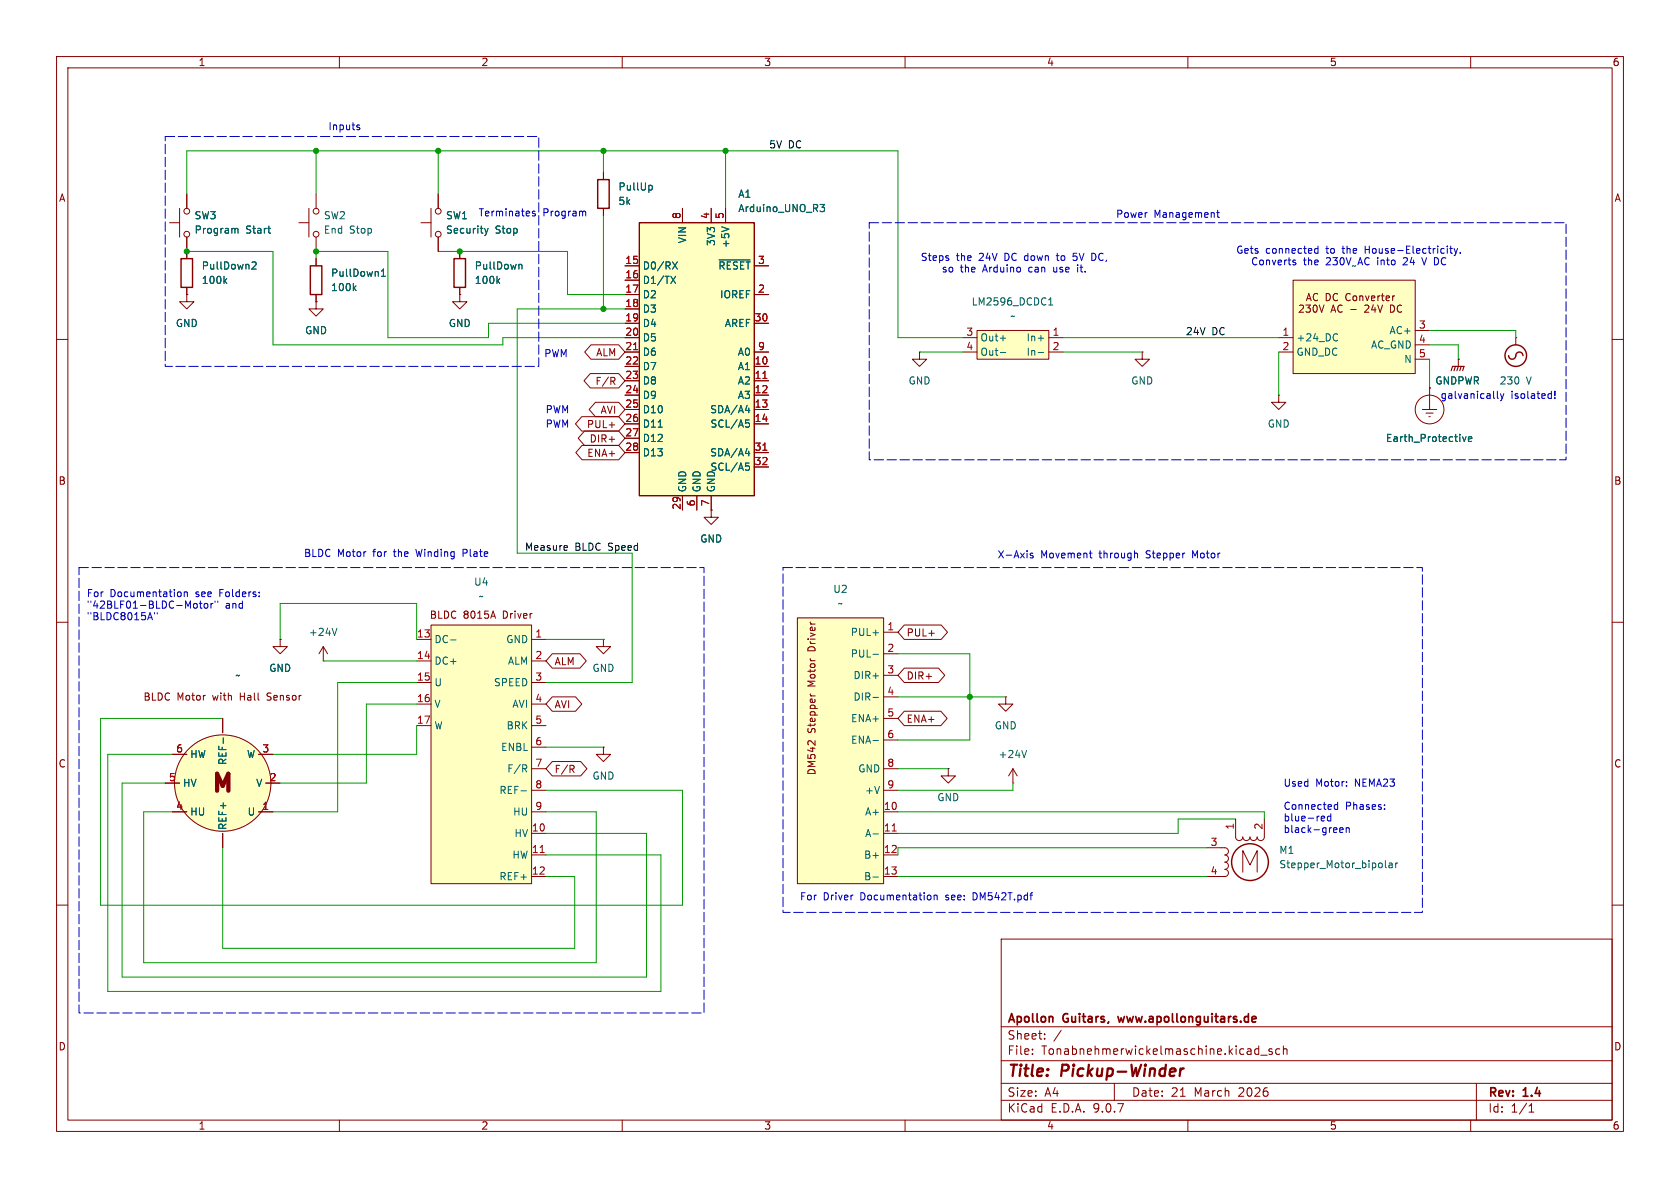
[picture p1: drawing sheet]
<svg xmlns="http://www.w3.org/2000/svg" width="297mm" height="210mm" viewBox="0 0 297 210" stroke-linecap="round" stroke-linejoin="round" font-family="sans-serif">
<g fill="none" stroke="#840000" stroke-width=".18">
<path d="M10 10h277v190h-277zM12 12h273v186h-273zM60 10v2M110 10v2M160 10v2M210 10v2M260 10v2M52.8 39.4h1.8M54.6 36.8v5.1M55.9 34.3v2.5M106.7 30.5v1.3M106.7 36.8v1.3"/>
<path d="M33 52.1v1.2h1.3l-1.3 1.3-1.3-1.3h1.3M33 52.1h.1M55.9 53.3v1.3h1.2l-1.2 1.3-1.3-1.3h1.3M55.9 53.3h.1M55.9 41.9v2.6M55.9 45.7v1.3M55.9 52.1v1.2M268 59.7h.1M268 59.7v1.3M10 60h2M162.6 62.2v1.3h1.2l-1.2 1.3-1.3-1.3h1.3M162.6 62.2h.1"/>
<path d="M257.8 63.5h.1M257.8 63.5v1.3M285 60h2M125.7 90.2v1.2h1.3l-1.3 1.3-1.2-1.3h1.2M125.7 90.2h.1M10 110h2M285 110h2M106.7 132.1v1.3h1.2l-1.2 1.2-1.3-1.2h1.3M106.7 132.1h.1M177.8 123.2v1.3h1.3l-1.3 1.2-1.3-1.2h1.3M177.8 123.2h.1M10 160h2"/>
<path d="M177 166h108v32h-108zM285 160h2M60 198v2M110 198v2M160 198v2M177 194.5h108M177 191.5h108M177 187.5h108M177 181.5h108M182.5 186.3v.1M182.5 185.5v.1M184.7 183.6v.1"/>
<path d="M184.7 182.8v.1M187.6 182.1l-1.3 2M197 191.5v3M210 198v2M222.1 185.4l.4 .1M222.5 184.9v1.5M222.5 186.3l-.4 .1M222.9 186.5h1.1M224.9 185.5l-.4-.1-.2 .2 .1 .2 .5 .2v.3h-.6M226.2 185.5l-.4-.1-.3 .3v.4l.2 .2h.5M226.9 185.5l.2-.1 .4 .1v.9M226.9 184.9v1.5"/>
<path d="M260 198v2M261 191.5v6.5M270.3 196.6h.9M270.3 195.5l.4-.4v1.5"/>
<circle cx="55.9" cy="37.3" r=".51"/>
<circle cx="55.9" cy="41.4" r=".51"/>
</g>
<path d="M208.7 188.9l-.2 1.3M209.3 188.9l-.4 .1-.2 .3" fill="none" stroke="#840000" stroke-width=".4"/>
<path d="M197.6 179.7l.3 1M221.8 179.7l.3 .3-.8 .2M222 180.6l-.2 .1" fill="none" stroke="#840000" stroke-width=".3"/>
<g fill="none" stroke="#840000" stroke-width=".25">
<path d="M105.7 31.8h2v5h-2zM54.9 47h2v5.1h-2zM266.7 62.9a.68 .68 0 0 0 .8 .6 .68 .68 0 0 0 .5-.9 .64 .64 0 0 1 .7-.4 .64 .64 0 0 1 .5 .7"/>
<circle cx="268" cy="62.9" r="1.9"/>
</g>
<path d="M114.8 32.8h.4l.1 .2v.5l-.5 .1M62.6 50.9l.3 .5M62.9 50.5l-.4 .5M67.4 48.8h.7M67.4 47.9l.4-.3v1.2" fill="none" stroke="#006464" stroke-width=".18"/>
<path d="M256.5 65.5l.3-.7h2l-.2 .7M257.3 64.8l-.3 .7M257.8 64.8l-.2 .7M258.3 64.8l-.2 .7" fill="none" stroke="#840000" stroke-width=".2"/>
<path d="M228.6 49.5h21.6v16.5h-21.6z" fill="#ffffc2"/>
<g fill="none" stroke="#840000" stroke-width=".18">
<path d="M226.1 59.7h2.5M228.6 49.5h21.6v16.5h-21.6zM229.7 54l.5-.1 .2 .4-.7 .9h.7M230.9 53.9h.8l-.5 .5 .4 .1v.6l-.2 .1-.5-.1M231 53.2l.4-1.3 .4 1.3M231.1 52.8h.6M232.3 54l.1-.1a.68 .68 0 0 1 .5 .7 .68 .68 0 0 1-.5 .6 .84 .84 0 0 1-.1-1.2zM233 52a.6 .6 0 0 0-.9 .4 .6 .6 0 0 0 .6 .8l.3-.2M233.2 53.9l.4 1.3 .5-1.3M234.5 51.9a.64 .64 0 0 1 .7 .6 .64 .64 0 0 1-.7 .7zM235.3 55.2l.4-1.3 .4 1.3M235.4 54.8h.6"/>
<path d="M236.5 52a.6 .6 0 0 0-.9 .4 .6 .6 0 0 0 .6 .8l.3-.2M237.3 54a.6 .6 0 0 0-.9 .5 .6 .6 0 0 0 .6 .7l.3-.1M238.7 52a.6 .6 0 0 0-.8 .4 .6 .6 0 0 0 .6 .8l.2-.2M238.8 54.7h1M239.2 52.4l.2-.1 .4 .1v.5l-.1 .2-.3 .1-.2-.2zM240.4 52.4l.2-.1 .3 .1v.8M240.4 52.3v.9M241.3 54l.5-.1 .2 .4-.8 .9h.8M241.4 52.3l.3 .9 .3-.9M242.4 52.7l.7-.1-.1-.2-.4-.1-.2 .2 .1 .6h.5M242.8 53.9l-.3 .9h.8M243.1 54.3v.9"/>
<path d="M243.6 53.9l.4 1.3 .4-1.3M243.6 52.3v.9M244 52.3l-.4 .2M244.2 52.3h.5M244.4 51.9v1.1M245.7 52.6l-.2-.3-.4 .1-.1 .6M245.8 53.9v1.3l.6-.2M246.2 52.3v.9M246.6 52.3l-.4 .2M247.1 55l.3 .2 .4-.1M250.2 58.4h2.5M201.9 62.2v1.3h1.3l-1.3 1.3-1.2-1.3h1.2"/>
<path d="M201.9 62.2h.1M226.1 62.2h2.5M250.2 61h2.5M250.2 63.5h2.5M213.4 149.9h3.1a.64 .64 0 0 1 .7 .6 .64 .64 0 0 1-.7 .6M216.5 151.1a.64 .64 0 0 1 .7 .7 .64 .64 0 0 1-.7 .6 .63 .63 0 0 1 .7 .6 .63 .63 0 0 1-.7 .7 .63 .63 0 0 1 .7 .6 .63 .63 0 0 1-.7 .6h-3.1M218.4 144.8v3.2a.64 .64 0 0 0 .7 .6 .64 .64 0 0 0 .6-.6 .64 .64 0 0 0 .6 .6 .64 .64 0 0 0 .7-.6 .64 .64 0 0 0 .6 .6 .64 .64 0 0 0 .6-.6 .64 .64 0 0 0 .7 .6 .64 .64 0 0 0 .6-.6v-3.2M219.7 154.2v-3.8l1.3 2.5 1.2-2.5v3.8"/>
</g>
<path d="M236.1 59l.4 .1M236.5 60.1l-.4 .2M244.9 152.1v1.1l.2 .2M245.6 152.6h.5v.8M246.1 152.9h-.4l-.2 .2 .2 .3 .4-.1M246.7 152.6v.8M247.1 152.6l-.4 .2" fill="none" stroke="#006464" stroke-width=".18"/>
<circle cx="221" cy="152.4" r="3.3" fill="none" stroke="#840000" stroke-width=".25"/>
<path d="M141 109.2h15.2v47h-15.2z" fill="#ffffc2"/>
<g fill="none" stroke="#840000" stroke-width=".18">
<path d="M141 109.2h15.2v47h-15.2zM156.2 111.8h2.5M156.2 115.6h2.5M156.2 119.4h2.5M143.2 122.7l.1 .2M156.2 123.2h2.5M156.2 127h2.5M156.2 130.8h2.5M156.2 135.9h2.5M156.2 139.7h2.5M156.2 143.5h2.5M156.2 147.3h2.5"/>
<path d="M156.2 151.1h2.5M156.2 154.9h2.5"/>
</g>
<path d="M154.3 115.7h1M154.3 123.3h1M154.3 130.9h1M154.3 147.4h1M154.3 155h1" fill="none" stroke="#006464" stroke-width=".18"/>
<path d="M157.7 146.9h.7" fill="none" stroke="#a90000" stroke-width=".18"/>
<path d="M172.7 58.4h12.7v5.1h-12.7z" fill="#ffffc2"/>
<g fill="none" stroke="#840000" stroke-width=".18">
<path d="M30 39.4h1.7M31.7 36.8v5.1M33 34.3v2.5M74.4 39.4h1.8M76.2 36.8v5.1M77.5 34.3v2.5M33 41.9v3.8M33 50.8v1.3M77.5 41.9v2.6M81.3 52.1v1.2h1.2l-1.2 1.3-1.3-1.3h1.3M81.3 52.1h.1M81.3 44.5v1.2"/>
<path d="M81.3 50.8v1.3M170.2 59.7h2.5M172.7 58.4h12.7v5.1h-12.7zM185.4 59.7h2.6M170.2 62.2h2.5M185.4 62.2h2.6M226.1 69.9v1.2h1.2l-1.2 1.3-1.3-1.3h1.3M226.1 69.9h.1M29.2 138.4h2.5M30.5 133.4h2.5M39.4 127v2.5M45.7 133.4h2.6"/>
<path d="M47 138.4h2.5M167.6 135.9v1.3h1.3l-1.3 1.2-1.2-1.2h1.2M167.6 135.9h.1M179.1 138.4h.1M179.1 135.9l-.8 1.3M179.1 135.9l.7 1.3M179.1 135.9v2.5M30.5 143.5h2.5M39.4 147.3v2.6M45.7 143.5h2.6"/>
<circle cx="33" cy="37.3" r=".51"/>
<circle cx="77.5" cy="37.3" r=".51"/>
<circle cx="33" cy="41.4" r=".51"/>
<circle cx="77.5" cy="41.4" r=".51"/>
<circle cx="39.4" cy="138.4" r="8.5"/>
</g>
<g fill="none" stroke="#006464" stroke-width=".18">
<path d="M39.7 49.6l.4 .5M40.1 49.3l-.5 .4M41.5 40.6l.2-.2h.3l.1 .8M44.6 46.4l.4-.1 .3 .4-.8 .9h.8M47.3 40.4h.5M47.7 41.2h.1M85.7 40.4l.3 .8M86 41.2l-.3 .4M86.3 40.4l-.3 .8M88 49.6l.3 .5M88.3 49.3l-.4 .4M91.8 46.8h.4l.1 .8"/>
<path d="M176.8 59.8h1M183.5 59.8h1M185.4 53.9h.7M185.4 53l.4-.4v1.3M176.8 62.3h1M183.5 62.3h1M39.5 130.5v.9M181.5 132.7l-.4 1.2"/>
</g>
<path d="M32 45.7h2v5.1h-2zM80.3 45.7h2v5.1h-2z" fill="none" stroke="#840000" stroke-width=".25"/>
<circle cx="39.4" cy="138.4" r="8.5" fill="#ffffc2" stroke="#ffffc2" stroke-width=".18"/>
<path d="M113 39.4h20.3v48.2h-20.3z" fill="#ffffc2"/>
<path d="M113 39.4h20.3v48.2h-20.3z" fill="none" stroke="#840000" stroke-width=".25"/>
<g fill="none" stroke="#840000" stroke-width=".18">
<path d="M120.6 36.8v2.6M125.7 36.8v2.6M128.3 36.8v2.6M110.5 47h2.5M110.5 49.5h2.5M110.5 52.1h2.5M110.5 54.6h2.5M110.5 57.2h2.5M110.5 59.7h2.5M133.3 47h2.6M133.3 52.1h2.6M133.3 57.2h2.6"/>
<path d="M110.5 62.2h2.5M110.5 64.8h2.5M110.5 67.3h2.5M110.5 69.9h2.5M110.5 72.4h2.5M110.5 74.9h2.5M110.5 77.5h2.5M133.3 62.2h2.6M133.3 64.8h2.6M133.3 67.3h2.6M133.3 69.9h2.6M133.3 72.4h2.6"/>
<path d="M133.3 74.9h2.6M110.5 80h2.5M120.6 87.6v2.6M123.2 87.6v2.6M125.7 87.6v2.6M133.3 80h2.6M133.3 82.6h2.6"/>
</g>
<g fill="none" stroke="#006464" stroke-width=".18">
<path d="M145 36.1h.8l-.5 .5 .4 .1 .1 .5-.3 .2h-.3M118.6 48.8l.8 1.3M118.9 46.3l.8 1.3M119.4 48.8l-.8 1.3M119.7 46.3l-.8 1.3M127.1 45.9h5.5M127.6 40.1l1.2 .4M116.4 75.5h.7M131.8 72.5h.8M131.8 74.2h.6M132 74.7h.3l.2 .3-.1 .4-.4 .1M132.4 72.1v.9"/>
<path d="M132.4 79.7v.9M131.8 80.2h.8M131.8 81.9h.6M132 82.3h.3l.2 .3-.1 .5h-.4"/>
</g>
<path d="M112 61.8h.7M134.9 66.9h.7M134.9 79.6h.7" fill="none" stroke="#a90000" stroke-width=".18"/>
<path d="M76.2 110.5h17.8v45.7h-17.8z" fill="#ffffc2"/>
<g fill="none" stroke="#840000" stroke-width=".18">
<path d="M33 34.3v2.5M77.5 34.3v2.5M106.7 30.5v1.3M106.7 36.8v1.3M120.6 36.8v2.6M125.7 36.8v2.6M128.3 36.8v2.6M33 52.1h.1M33 41.9v3.8M33 50.8v1.3M55.9 53.3h.1M55.9 45.7v1.3"/>
<path d="M55.9 52.1v1.2M77.5 41.9v2.6M81.3 52.1h.1M81.3 44.5v1.2M81.3 50.8v1.3M110.5 47h2.5M110.5 49.5h2.5M110.5 52.1h2.5M110.5 54.6h2.5M110.5 57.2h2.5M110.5 59.7h2.5M133.3 47h2.6"/>
<path d="M133.3 52.1h2.6M133.3 57.2h2.6M102.8 73.7h6.6l1.1 1.2-1.1 1.3h-6.6l-1.1-1.3zM102.9 78.7h6.5l1.1 1.3-1.1 1.3h-6.5l-1.1-1.3zM103.3 76.2h6.1l1.1 1.3-1.1 1.2h-6.1l-1.1-1.2zM104.4 66h5l1.1 1.3-1.1 1.3h-5l-1.2-1.3zM104.5 61h4.9l1.1 1.2-1.1 1.3h-4.9l-1.1-1.3zM105.3 71.1h4.1l1.1 1.3-1.1 1.3h-4.1l-1.1-1.3zM108.3 67.4l.4 .6M108.5 66.7l.2 .3v.3l-.2 .1M110.5 72.4h2.5M110.5 62.2h2.5"/>
<path d="M110.5 64.8h2.5M110.5 67.3h2.5M110.5 69.9h2.5M110.5 74.9h2.5M110.5 77.5h2.5M133.3 72.4h2.6M133.3 62.2h2.6M133.3 64.8h2.6M133.3 67.3h2.6M133.3 69.9h2.6M133.3 74.9h2.6M251.5 72.4h2.5"/>
<path d="M252.1 73h1.3M252.6 73.7h.3M252.7 68.6h.1M252.7 68.6v3.8M257.8 63.5h.1M110.5 80h2.5M120.6 87.6v2.6M123.2 87.6v2.6M125.7 90.2h.1M125.7 87.6v2.6M133.3 80h2.6M133.3 82.6h2.6"/>
<path d="M49.5 113v1.3h1.3l-1.3 1.3-1.2-1.3h1.2M49.5 113h.1M57.1 116.8h.1M57.1 114.3l-.7 1.3M57.1 114.3l.8 1.3M57.1 114.3v2.5M73.7 113h2.5M73.7 116.8h2.5M76.2 110.5h17.8v45.7h-17.8zM94 113h2.5M94 116.8h2.5M97.6 115.6h4.9l1.1 1.2-1.1 1.3h-4.9l-1.1-1.3z"/>
<path d="M106.7 113v1.3h1.2l-1.2 1.3-1.3-1.3h1.3M106.7 113h.1M159.9 118.1h6l1.1 1.3-1.1 1.3h-6l-1.2-1.3zM159.9 110.5h6.5l1.1 1.3-1.1 1.2h-6.5l-1.2-1.2zM29.2 138.4h2.5M30.5 133.4h2.5M39.4 127v2.5M45.7 133.4h2.6M47 138.4h2.5M73.7 120.7h2.5M73.7 124.5h2.5M73.7 128.3h2.5"/>
<path d="M94 120.7h2.5M94 124.5h2.5M94 128.3h2.5M94 132.1h2.5M94 135.9h2.5M94 139.7h2.5M97.6 134.6h5.1l1.1 1.3-1.1 1.3h-5.1l-1.1-1.3zM97.6 123.2h4.1l1.2 1.3-1.2 1.2h-4.1l-1.1-1.2zM101.1 136l.4 .6M101.3 135.3l.2 .2-.1 .3-.1 .2M159.9 125.7h6.4l1.1 1.3-1.1 1.3h-6.4l-1.2-1.3zM30.5 143.5h2.5"/>
<path d="M39.4 147.3v2.6M45.7 143.5h2.6M94 143.5h2.5M94 147.3h2.5M94 151.1h2.5M94 154.9h2.5"/>
<circle cx="252.7" cy="72.4" r="2.54"/>
</g>
<g fill="none" stroke="#006464" stroke-width=".18">
<path d="M114.8 32.8h.4l.1 .2v.5l-.5 .1M145 36.1h.8l-.5 .5 .4 .1 .1 .5-.3 .2h-.3M39.7 49.6l.4 .5M40.1 49.3l-.5 .4M41.5 40.6l.2-.2h.3l.1 .8M44.6 46.4l.4-.1 .3 .4-.8 .9h.8M47.3 40.4h.5M47.7 41.2h.1M62.6 50.9l.3 .5M62.9 50.5l-.4 .5M67.4 48.8h.7M67.4 47.9l.4-.3v1.2"/>
<path d="M85.7 40.4l.3 .8M86 41.2l-.3 .4M86.3 40.4l-.3 .8M88 49.6l.3 .5M88.3 49.3l-.4 .4M91.8 46.8h.4l.1 .8M118.6 48.8l.8 1.3M118.9 46.3l.8 1.3M119.4 48.8l-.8 1.3M119.7 46.3l-.8 1.3M127.1 45.9h5.5M127.6 40.1l1.2 .4"/>
<path d="M116.4 75.5h.7M131.8 72.5h.8M131.8 74.2h.6M132 74.7h.3l.2 .3-.1 .4-.4 .1M132.4 72.1v.9M132.4 79.7v.9M258.6 77.2l.3 .8 .3-.8M259.6 77.6l.6-.1-.1-.2-.3-.1-.2 .2 .1 .6h.4M131.8 80.2h.8M131.8 81.9h.6M132 82.3h.3l.2 .3-.1 .5h-.4M59.6 111.1l-.5 1.2"/>
<path d="M79.7 113.1h.9M39.5 130.5v.9M92.1 139.8h1M92.7 135.9l.4 .6M92.9 135.2l.2 .2v.3l-.2 .2"/>
</g>
<path d="M112 61.8h.7M134.9 66.9h.7M134.9 79.6h.7M95.5 150.7h.7" fill="none" stroke="#a90000" stroke-width=".18"/>
<path d="M100.1 96.4l.2 .3-.6 .2M100.2 97.2l-.1 .1" fill="none" stroke="#0f0f0f" stroke-width=".18"/>
<g fill="none" stroke="#009600" stroke-width=".18">
<path d="M33 34.3v-7.6h125.7v33h11.5M55.9 26.7v7.6M77.5 26.7v7.6M106.7 26.7v3.8M106.7 38.1v16.5M128.3 26.7v10.1M33 44.5h15.3v16.5h40.6v-1.3h21.6M55.9 45.7v-1.2h12.7v15.2h17.8v-2.5h24.1M77.5 44.5h22.8v7.6h10.2M110.5 54.6h-19.1v43.2h20.4v22.9h-15.3M188 59.7h38.1M252.7 58.4h15.3v1.3"/>
<path d="M162.6 62.2h7.6M188 62.2h13.9M226.1 62.2v7.7M252.7 61h5.1v2.5M252.7 63.5v5.1M49.5 113v-6.3h24.2v6.3M57.1 116.8h16.6M96.5 113h10.2M158.7 115.6h12.7v15.2h-12.7M29.2 138.4h-7.6v34.3h92.7v-25.4h-17.8M30.5 133.4h-11.5v41.9h97.8v-24.2h-20.3M39.4 127h-21.6v33h102.8v-20.3h-24.1"/>
<path d="M73.7 128.3v5.1h-25.4M73.7 124.5h-8.9v13.9h-15.3M73.7 120.7h-14v22.8h-11.4M96.5 132.1h10.2M158.7 135.9h8.9M158.7 123.2h19.1M179.1 138.4v1.3h-20.4M30.5 143.5h-5.1v26.7h80v-26.7h-8.9M39.4 149.9v17.7h62.2v-12.7h-5.1M158.7 143.5h64.8v1.3M158.7 154.9h54.7M213.4 149.9h-54.7v1.2"/>
<path d="M218.4 144.8h-10.1v2.5h-49.6"/>
</g>
<g fill="none" stroke="#0000c2" stroke-width=".18">
<path d="M63.3 22.5l.3 .1v.2l-.2 .1h-.2M63.3 22.1h.3M94.6 37.4l-.3-.1-.2 .2 .1 .2 .4 .1v.3h-.5M103.2 37.3l.3 .2v.7M215.1 37.6h.5M215.3 37.2v1l.3 .2M186.7 45.2h.5M186.9 44.8l.1 1.2M189.7 45.9l.5 .1M190.4 44.8h-.6l-.1 .6 .5-.1M190.5 47.2v.9M193 44.8l.6 .2"/>
<path d="M193.6 45.9l-.6 .1M228.6 46.3l.5 .3-.1 .2h-.3M228.6 46h.4M232.4 44.5l.2 .3 .4-.1M233 43.5v1.3M233 44l-.4-.1-.2 .3M248.8 46.1l-.8 .7h.8M251.4 45.5l.4 1.3M256.3 43.9h.5M256.5 43.5v1.1l.3 .2M257.1 43.9l.3 .9M257.4 44.8l-.3 .4"/>
<path d="M257.7 43.9l-.3 .9M258.2 44.7v.1M264.7 69.2v1.1l.2 .1M265.3 69.6l.3 .8M265.6 70.4l-.3 .5M265.9 69.6l-.3 .8M274.1 69.6h.2M274.3 69.2v1.2M274.3 70.4h-.2M274.9 70.3v.1M274.9 69.2v.7M81.9 97.8h.5"/>
<path d="M82.4 97.1h-.5v1.3M182.6 97.8h-.3l-.2 .2 .1 .1 .4 .2v.3h-.5M192.6 97.8h.5M192.8 98.4l.3 .2M200.9 97.8l.2 .2v.6M26.2 109.2h.6M26.5 108.3l.5 1.3M27.3 108.3v.2M27.8 108.3v.2M31.8 104.6l.2 .3v.3l-.2 .3M32.6 104.7l.2-.1 .3 .1v.8M32.6 104.6v.9"/>
<path d="M34.5 106.7h.3l.1 .2-.1 .5-.3 .1M35.2 106.7h.5M35.4 106.2v1.1l.3 .2M36.2 106.7h.3l.2 .2v.4l-.2 .2h-.3l-.1-.2zM37.3 106.7v.8M37.7 106.7l-.4 .2M38 106.2v.3M38.5 106.2v.3M238 138.9v.1M238 138.2v.1M165.1 158.2v.9M165.1 158.4l.2-.2 .3 .1 .1 .8"/>
<path d="M233.8 144.3h.3l.1 .3-.6 .1M234.1 145.1h-.3M235.3 144.3h-.4l-.2 .2 .1 .6h.5M235.3 143.9v1.2M235.9 142.8l.2 .3 .4-.1M236.5 141.8v1.3M236.5 142.3l-.4-.1-.2 .3M236.8 146.7l.6-.1v-.2l-.4-.1-.2 .2 .1 .6h.5M238 146.4l.2-.1 .3 .1v.8M238 146.3v.9M244.8 143v.1M244.8 142.3v.1"/>
</g>
<path d="M29.2 24.1h66v40.7h-66zM153.7 39.4h123.2v41.9h-123.2zM14 100.3h110.5v78.8h-110.5zM138.4 100.3h113.1v61h-113.1z" fill="none" stroke="#0000c2" stroke-width=".18" stroke-dasharray="1.7 .6"/>
<g fill="#009600" stroke="#009600" stroke-width=".18">
<circle cx="171.4" cy="123.2" r=".46"/>
<circle cx="55.9" cy="44.5" r=".46"/>
<circle cx="33" cy="44.5" r=".46"/>
<circle cx="55.9" cy="26.7" r=".46"/>
<circle cx="77.5" cy="26.7" r=".46"/>
<circle cx="106.7" cy="54.6" r=".46"/>
<circle cx="106.7" cy="26.7" r=".46"/>
<circle cx="81.3" cy="44.5" r=".46"/>
<circle cx="128.3" cy="26.7" r=".46"/>
</g>
<text font-size="4.2" fill="#840000" x="36.8" y="141.1">M</text>
<g font-size="2.8" fill="#840000">
<text x="178" y="190.9">Title:</text>
<text x="187.7" y="190.9">Pickup-Winder</text>
</g>
<g font-size="2.1" fill="#840000">
<text x="178" y="184">Sheet:</text>
<text x="178" y="181.2">Apollon</text>
<text x="188" y="181.2">Guitars,</text>
<text x="198.4" y="181.2">www.apollonguitars.de</text>
<text x="178" y="186.7">File:</text>
<text x="184.1" y="186.7">Tonabnehmerwickelmaschine.kicad_sch</text>
<text x="178" y="196.9">KiCad</text>
<text x="178" y="194.1">Size:</text>
<text x="184.7" y="194.1">A4</text>
<text x="185.7" y="196.9">E.D.A.</text>
<text x="193.3" y="196.9">9.0.7</text>
<text x="200" y="194.1">Date:</text>
<text x="207" y="194.1">21</text>
<text x="211.2" y="194.1">March</text>
<text x="219.1" y="194.1">2026</text>
<text x="263" y="194.3">Rev:</text>
<text x="263" y="196.9">Id:</text>
<text x="267.1" y="196.9">1/1</text>
<text x="269.4" y="194.3">1.4</text>
</g>
<g font-size="1.8" fill="#840000">
<text x="35" y="11.9">1</text>
<text x="85" y="11.9">2</text>
<text x="135" y="11.9">3</text>
<text x="185" y="11.9">4</text>
<text x="235" y="11.9">5</text>
<text x="285" y="11.9">6</text>
<text x="10.3" y="35.9">A</text>
<text x="285.3" y="35.9">A</text>
<text x="244.1" y="54.5">AC -</text>
<text x="105.3" y="63.2">ALM</text>
<text x="105.2" y="68.3">F/R</text>
<text x="103.7" y="75.9">PUL+</text>
<text x="106.1" y="73.3">AVI</text>
<text x="103.7" y="81">ENA+</text>
<text x="104.1" y="78.4">DIR+</text>
<text x="10.3" y="85.9">B</text>
<text x="285.3" y="85.9">B</text>
<text x="75.9" y="109.6">BLDC</text>
<text x="81.9" y="109.6">8015A</text>
<text x="89" y="109.6">Driver</text>
<text x="160.2" y="112.7">PUL+</text>
<text x="97.9" y="117.8">ALM</text>
<text x="144.4" y="114.8" transform="rotate(-90 144.4 114.8)">Driver</text>
<text x="25.3" y="124.1">BLDC</text>
<text x="31.3" y="124.1">Motor</text>
<text x="37.7" y="124.1">with</text>
<text x="42.7" y="124.1">Hall</text>
<text x="47.7" y="124.1">Sensor</text>
<text x="97.9" y="125.4">AVI</text>
<text x="144.4" y="121.3" transform="rotate(-90 144.4 121.3)">Motor</text>
<text x="160.2" y="120.3">DIR+</text>
<text x="144.4" y="129.6" transform="rotate(-90 144.4 129.6)">Stepper</text>
<text x="160.2" y="128">ENA+</text>
<text x="10.3" y="135.9">C</text>
<text x="97.9" y="136.8">F/R</text>
<text x="144.4" y="137.2" transform="rotate(-90 144.4 137.2)">DM542</text>
<text x="285.3" y="135.9">C</text>
<text x="10.3" y="185.9">D</text>
<text x="285.3" y="185.9">D</text>
<text x="35" y="199.9">1</text>
<text x="85" y="199.9">2</text>
<text x="135" y="199.9">3</text>
<text x="185" y="199.9">4</text>
<text x="235" y="199.9">5</text>
<text x="285" y="199.9">6</text>
</g>
<g font-size="1.8" fill="#0000c2">
<text x="58" y="23.2">Inputs</text>
<text x="84.5" y="38.5">Terminates</text>
<text x="96" y="38.5">Program</text>
<text x="197.2" y="38.7">Power</text>
<text x="204" y="38.7">Management</text>
<text x="162.7" y="46.3">Steps</text>
<text x="169.1" y="46.3">the</text>
<text x="173.2" y="46.3">24V</text>
<text x="177.9" y="46.3">DC down</text>
<text x="187.5" y="46.3">to</text>
<text x="190.6" y="46.3">5V</text>
<text x="194" y="46.3">DC,</text>
<text x="218.4" y="45.1">Gets</text>
<text x="221.1" y="47.1">Converts</text>
<text x="223.7" y="45.1">connected</text>
<text x="230.4" y="47.1">the</text>
<text x="234.5" y="47.1">230V</text>
<text x="234.6" y="45.1">to</text>
<text x="237.6" y="45.1">the</text>
<text x="240.4" y="47.1">AC into</text>
<text x="241.8" y="45.1">House-Electricity.</text>
<text x="248.8" y="47.1">24</text>
<text x="252.4" y="47.1">V DC</text>
<text x="166.4" y="48.4">so</text>
<text x="169.7" y="48.4">the</text>
<text x="173.9" y="48.4">Arduino</text>
<text x="182.1" y="48.4">can</text>
<text x="186.7" y="48.4">use</text>
<text x="191.1" y="48.4">it.</text>
<text x="96.1" y="63.4">PWM</text>
<text x="254.6" y="70.7">galvanically</text>
<text x="267.1" y="70.7">isolated!</text>
<text x="96.4" y="73.3">PWM</text>
<text x="96.4" y="75.8">PWM</text>
<text x="53.6" y="98.7">BLDC</text>
<text x="59.7" y="98.7">Motor</text>
<text x="66.1" y="98.7">for</text>
<text x="69.9" y="98.7">the</text>
<text x="74.1" y="98.7">Winding</text>
<text x="82.5" y="98.7">Plate</text>
<text x="176.3" y="98.9">X-Axis</text>
<text x="184" y="98.9">Movement</text>
<text x="194.5" y="98.9">through</text>
<text x="202.9" y="98.9">Stepper</text>
<text x="211.3" y="98.9">Motor</text>
<text x="15.2" y="105.8">For</text>
<text x="15.2" y="107.8">&quot;42BLF01-BLDC-Motor&quot;</text>
<text x="19.4" y="105.8">Documentation</text>
<text x="34.7" y="105.8">see</text>
<text x="39.1" y="105.8">Folders:</text>
<text x="39.8" y="107.8">and</text>
<text x="15.2" y="109.8">&quot;BLDC8015A&quot;</text>
<text x="226.8" y="139.3">Used</text>
<text x="226.8" y="143.4">Connected</text>
<text x="232.6" y="139.3">Motor:</text>
<text x="237.9" y="143.4">Phases:</text>
<text x="239.6" y="139.3">NEMA23</text>
<text x="226.8" y="145.4">blue-red</text>
<text x="226.8" y="147.5">black-green</text>
<text x="141.3" y="159.4">For</text>
<text x="145.5" y="159.4">Driver</text>
<text x="152.2" y="159.4">Documentation</text>
<text x="167.5" y="159.4">see:</text>
<text x="172.4" y="159.4">DM542T.pdf</text>
</g>
<g font-size="1.8" fill="#0f0f0f">
<text x="135.9" y="26.3">5V</text>
<text x="139.4" y="26.3">DC</text>
<text x="209.5" y="59.3">24V</text>
<text x="214.2" y="59.3">DC</text>
<text x="92.7" y="97.4">Measure</text>
<text x="101.6" y="97.4">BLDC</text>
<text x="107.6" y="97.4">Speed</text>
</g>
<g font-size="1.8" fill="#006464">
<text x="109.2" y="33.9">PullUp</text>
<text x="130.4" y="35.2">A1</text>
<text x="34.3" y="39">SW3</text>
<text x="34.3" y="41.5">Program</text>
<text x="43.5" y="41.5">Start</text>
<text x="57.2" y="39">SW2</text>
<text x="57.2" y="41.5">End</text>
<text x="61.8" y="41.5">Stop</text>
<text x="78.7" y="39">SW1</text>
<text x="78.7" y="41.5">Security</text>
<text x="87.5" y="41.5">Stop</text>
<text x="109.2" y="36.4">5k</text>
<text x="130.4" y="37.7">Arduino_UNO_R3</text>
<text x="35.6" y="47.9">PullDown2</text>
<text x="83.8" y="47.9">PullDown</text>
<text x="113.5" y="47.9">D0/RX</text>
<text x="121.5" y="43.1" transform="rotate(-90 121.5 43.1)">VIN</text>
<text x="126.6" y="43.6" transform="rotate(-90 126.6 43.6)">3V3</text>
<text x="126.9" y="47.9">~{RESET}</text>
<text x="129.1" y="44" transform="rotate(-90 129.1 44)">+5V</text>
<text x="238.8" y="47.9">~</text>
<text x="35.6" y="50.4">100k</text>
<text x="58.4" y="49.1">PullDown1</text>
<text x="58.4" y="51.7">100k</text>
<text x="83.8" y="50.4">100k</text>
<text x="113.5" y="50.4">D1/TX</text>
<text x="113.5" y="52.9">D2</text>
<text x="127.2" y="52.9">IOREF</text>
<text x="31" y="58">GND</text>
<text x="53.8" y="59.3">GND</text>
<text x="79.2" y="58">GND</text>
<text x="113.5" y="55.5">D3</text>
<text x="113.5" y="58">D4</text>
<text x="128" y="58">AREF</text>
<text x="171.7" y="54.2">LM2596_DCDC1</text>
<text x="178.5" y="56.7">~</text>
<text x="245.5" y="59.3">AC+</text>
<text x="113.5" y="60.6">D5</text>
<text x="113.5" y="63.1">D6</text>
<text x="113.5" y="65.6">D7</text>
<text x="130.3" y="63.1">A0</text>
<text x="130.3" y="65.6">A1</text>
<text x="173.2" y="60.6">Out+</text>
<text x="173.2" y="63.1">Out-</text>
<text x="181.4" y="60.6">In+</text>
<text x="181.4" y="63.1">In-</text>
<text x="229.1" y="60.6">+24_DC</text>
<text x="229.1" y="63.1">GND_DC</text>
<text x="242.3" y="61.8">AC_GND</text>
<text x="248.1" y="64.4">N</text>
<text x="113.5" y="68.2">D8</text>
<text x="113.5" y="70.7">D9</text>
<text x="130.3" y="68.2">A2</text>
<text x="130.3" y="70.7">A3</text>
<text x="160.5" y="68.2">GND</text>
<text x="199.9" y="68.2">GND</text>
<text x="253.7" y="68.2">GNDPWR</text>
<text x="265" y="68.2">230</text>
<text x="269.8" y="68.2">V</text>
<text x="113.5" y="73.3">D10</text>
<text x="113.5" y="75.8">D11</text>
<text x="125.4" y="73.3">SDA/A4</text>
<text x="125.5" y="75.8">SCL/A5</text>
<text x="224" y="75.8">GND</text>
<text x="113.5" y="78.3">D12</text>
<text x="113.5" y="80.9">D13</text>
<text x="125.4" y="80.9">SDA/A4</text>
<text x="125.5" y="83.4">SCL/A5</text>
<text x="244.9" y="78.3">Earth_Protective</text>
<text x="121.5" y="87.1" transform="rotate(-90 121.5 87.1)">GND</text>
<text x="124.1" y="87.1" transform="rotate(-90 124.1 87.1)">GND</text>
<text x="126.6" y="87.1" transform="rotate(-90 126.6 87.1)">GND</text>
<text x="123.7" y="96.1">GND</text>
<text x="83.7" y="103.7">U4</text>
<text x="84.5" y="106.3">~</text>
<text x="147.2" y="105">U2</text>
<text x="148" y="107.5">~</text>
<text x="54.5" y="112.6">+24V</text>
<text x="76.7" y="113.9">DC-</text>
<text x="89.4" y="113.9">GND</text>
<text x="150.3" y="112.6">PUL+</text>
<text x="47.5" y="119">GND</text>
<text x="76.7" y="117.7">DC+</text>
<text x="89.7" y="117.7">ALM</text>
<text x="104.6" y="119">GND</text>
<text x="150.3" y="116.4">PUL-</text>
<text x="41.5" y="120.2">~</text>
<text x="76.7" y="121.5">U</text>
<text x="76.7" y="125.3">V</text>
<text x="87.2" y="121.5">SPEED</text>
<text x="90.5" y="125.3">AVI</text>
<text x="150.8" y="120.2">DIR+</text>
<text x="150.8" y="124.1">DIR-</text>
<text x="76.7" y="129.1">W</text>
<text x="89.5" y="129.1">BRK</text>
<text x="150.4" y="127.9">ENA+</text>
<text x="150.4" y="131.7">ENA-</text>
<text x="175.8" y="129.1">GND</text>
<text x="33.5" y="134.2">HW</text>
<text x="40.2" y="135.3" transform="rotate(-90 40.2 135.3)">REF-</text>
<text x="43.6" y="134.2">W</text>
<text x="88.5" y="132.9">ENBL</text>
<text x="89.6" y="136.8">F/R</text>
<text x="151.6" y="136.8">GND</text>
<text x="176.4" y="134.2">+24V</text>
<text x="32.3" y="139.3">HV</text>
<text x="45.2" y="139.3">V</text>
<text x="88.2" y="140.6">REF-</text>
<text x="104.6" y="138">GND</text>
<text x="152.8" y="140.6">+V</text>
<text x="165.6" y="141.8">GND</text>
<text x="33.5" y="144.4">HU</text>
<text x="40.2" y="146.8" transform="rotate(-90 40.2 146.8)">REF+</text>
<text x="43.7" y="144.4">U</text>
<text x="90.6" y="144.4">HU</text>
<text x="90.8" y="148.2">HV</text>
<text x="152.8" y="144.4">A+</text>
<text x="152.8" y="148.2">A-</text>
<text x="88.2" y="155.8">REF+</text>
<text x="90.5" y="152">HW</text>
<text x="152.7" y="152">B+</text>
<text x="152.7" y="155.8">B-</text>
<text x="226.1" y="151.1">M1</text>
<text x="226.1" y="153.7">Stepper_Motor_bipolar</text>
</g>
<g font-size="1.8" fill="#a90000">
<text x="120.4" y="38.8" transform="rotate(-90 120.4 38.8)">8</text>
<text x="125.5" y="38.8" transform="rotate(-90 125.5 38.8)">4</text>
<text x="128" y="38.8" transform="rotate(-90 128 38.8)">5</text>
<text x="110.4" y="46.7">15</text>
<text x="133.9" y="46.7">3</text>
<text x="110.4" y="49.3">16</text>
<text x="110.4" y="51.8">17</text>
<text x="133.9" y="51.8">2</text>
<text x="110.4" y="54.4">18</text>
<text x="110.4" y="56.9">19</text>
<text x="110.4" y="59.4">20</text>
<text x="133.3" y="56.9">30</text>
<text x="170.7" y="59.4">3</text>
<text x="186" y="59.4">1</text>
<text x="226.6" y="59.4">1</text>
<text x="250.8" y="58.2">3</text>
<text x="110.4" y="62">21</text>
<text x="110.4" y="64.5">22</text>
<text x="133.3" y="64.5">10</text>
<text x="133.9" y="62">9</text>
<text x="170.7" y="62">4</text>
<text x="186" y="62">2</text>
<text x="226.6" y="62">2</text>
<text x="250.8" y="60.7">4</text>
<text x="250.8" y="63.2">5</text>
<text x="110.4" y="67.1">23</text>
<text x="110.4" y="69.6">24</text>
<text x="133.3" y="67.1">11</text>
<text x="133.3" y="69.6">12</text>
<text x="110.4" y="72.1">25</text>
<text x="110.4" y="74.7">26</text>
<text x="110.4" y="77.2">27</text>
<text x="133.3" y="72.1">13</text>
<text x="133.3" y="74.7">14</text>
<text x="110.4" y="79.8">28</text>
<text x="133.3" y="79.8">31</text>
<text x="133.3" y="82.3">32</text>
<text x="122.9" y="89.6" transform="rotate(-90 122.9 89.6)">6</text>
<text x="125.5" y="89.6" transform="rotate(-90 125.5 89.6)">7</text>
<text x="120.4" y="90.2" transform="rotate(-90 120.4 90.2)">29</text>
<text x="73.6" y="112.8">13</text>
<text x="94.5" y="112.8">1</text>
<text x="156.8" y="111.5">1</text>
<text x="73.6" y="116.6">14</text>
<text x="94.5" y="116.6">2</text>
<text x="156.8" y="115.3">2</text>
<text x="156.8" y="119.1">3</text>
<text x="73.6" y="120.4">15</text>
<text x="73.6" y="124.2">16</text>
<text x="94.5" y="120.4">3</text>
<text x="94.5" y="124.2">4</text>
<text x="156.8" y="122.9">4</text>
<text x="73.6" y="128">17</text>
<text x="94.5" y="128">5</text>
<text x="94.5" y="131.8">6</text>
<text x="156.8" y="126.7">5</text>
<text x="156.8" y="130.6">6</text>
<text x="31" y="133.1">6</text>
<text x="46.3" y="133.1">3</text>
<text x="94.5" y="135.6">7</text>
<text x="156.8" y="135.6">8</text>
<text x="29.8" y="138.2">5</text>
<text x="31" y="143.3">4</text>
<text x="46.3" y="143.3">1</text>
<text x="47.6" y="138.2">2</text>
<text x="94.5" y="139.4">8</text>
<text x="94.5" y="143.3">9</text>
<text x="156.2" y="143.3">10</text>
<text x="156.8" y="139.4">9</text>
<text x="93.9" y="147.1">10</text>
<text x="156.2" y="147.1">11</text>
<text x="213.9" y="149.6">3</text>
<text x="218.2" y="146.8" transform="rotate(-90 218.2 146.8)">1</text>
<text x="223.3" y="146.8" transform="rotate(-90 223.3 146.8)">2</text>
<text x="93.9" y="150.9">11</text>
<text x="93.9" y="154.7">12</text>
<text x="156.2" y="150.9">12</text>
<text x="156.2" y="154.7">13</text>
<text x="213.9" y="154.7">4</text>
</g>
</svg>
